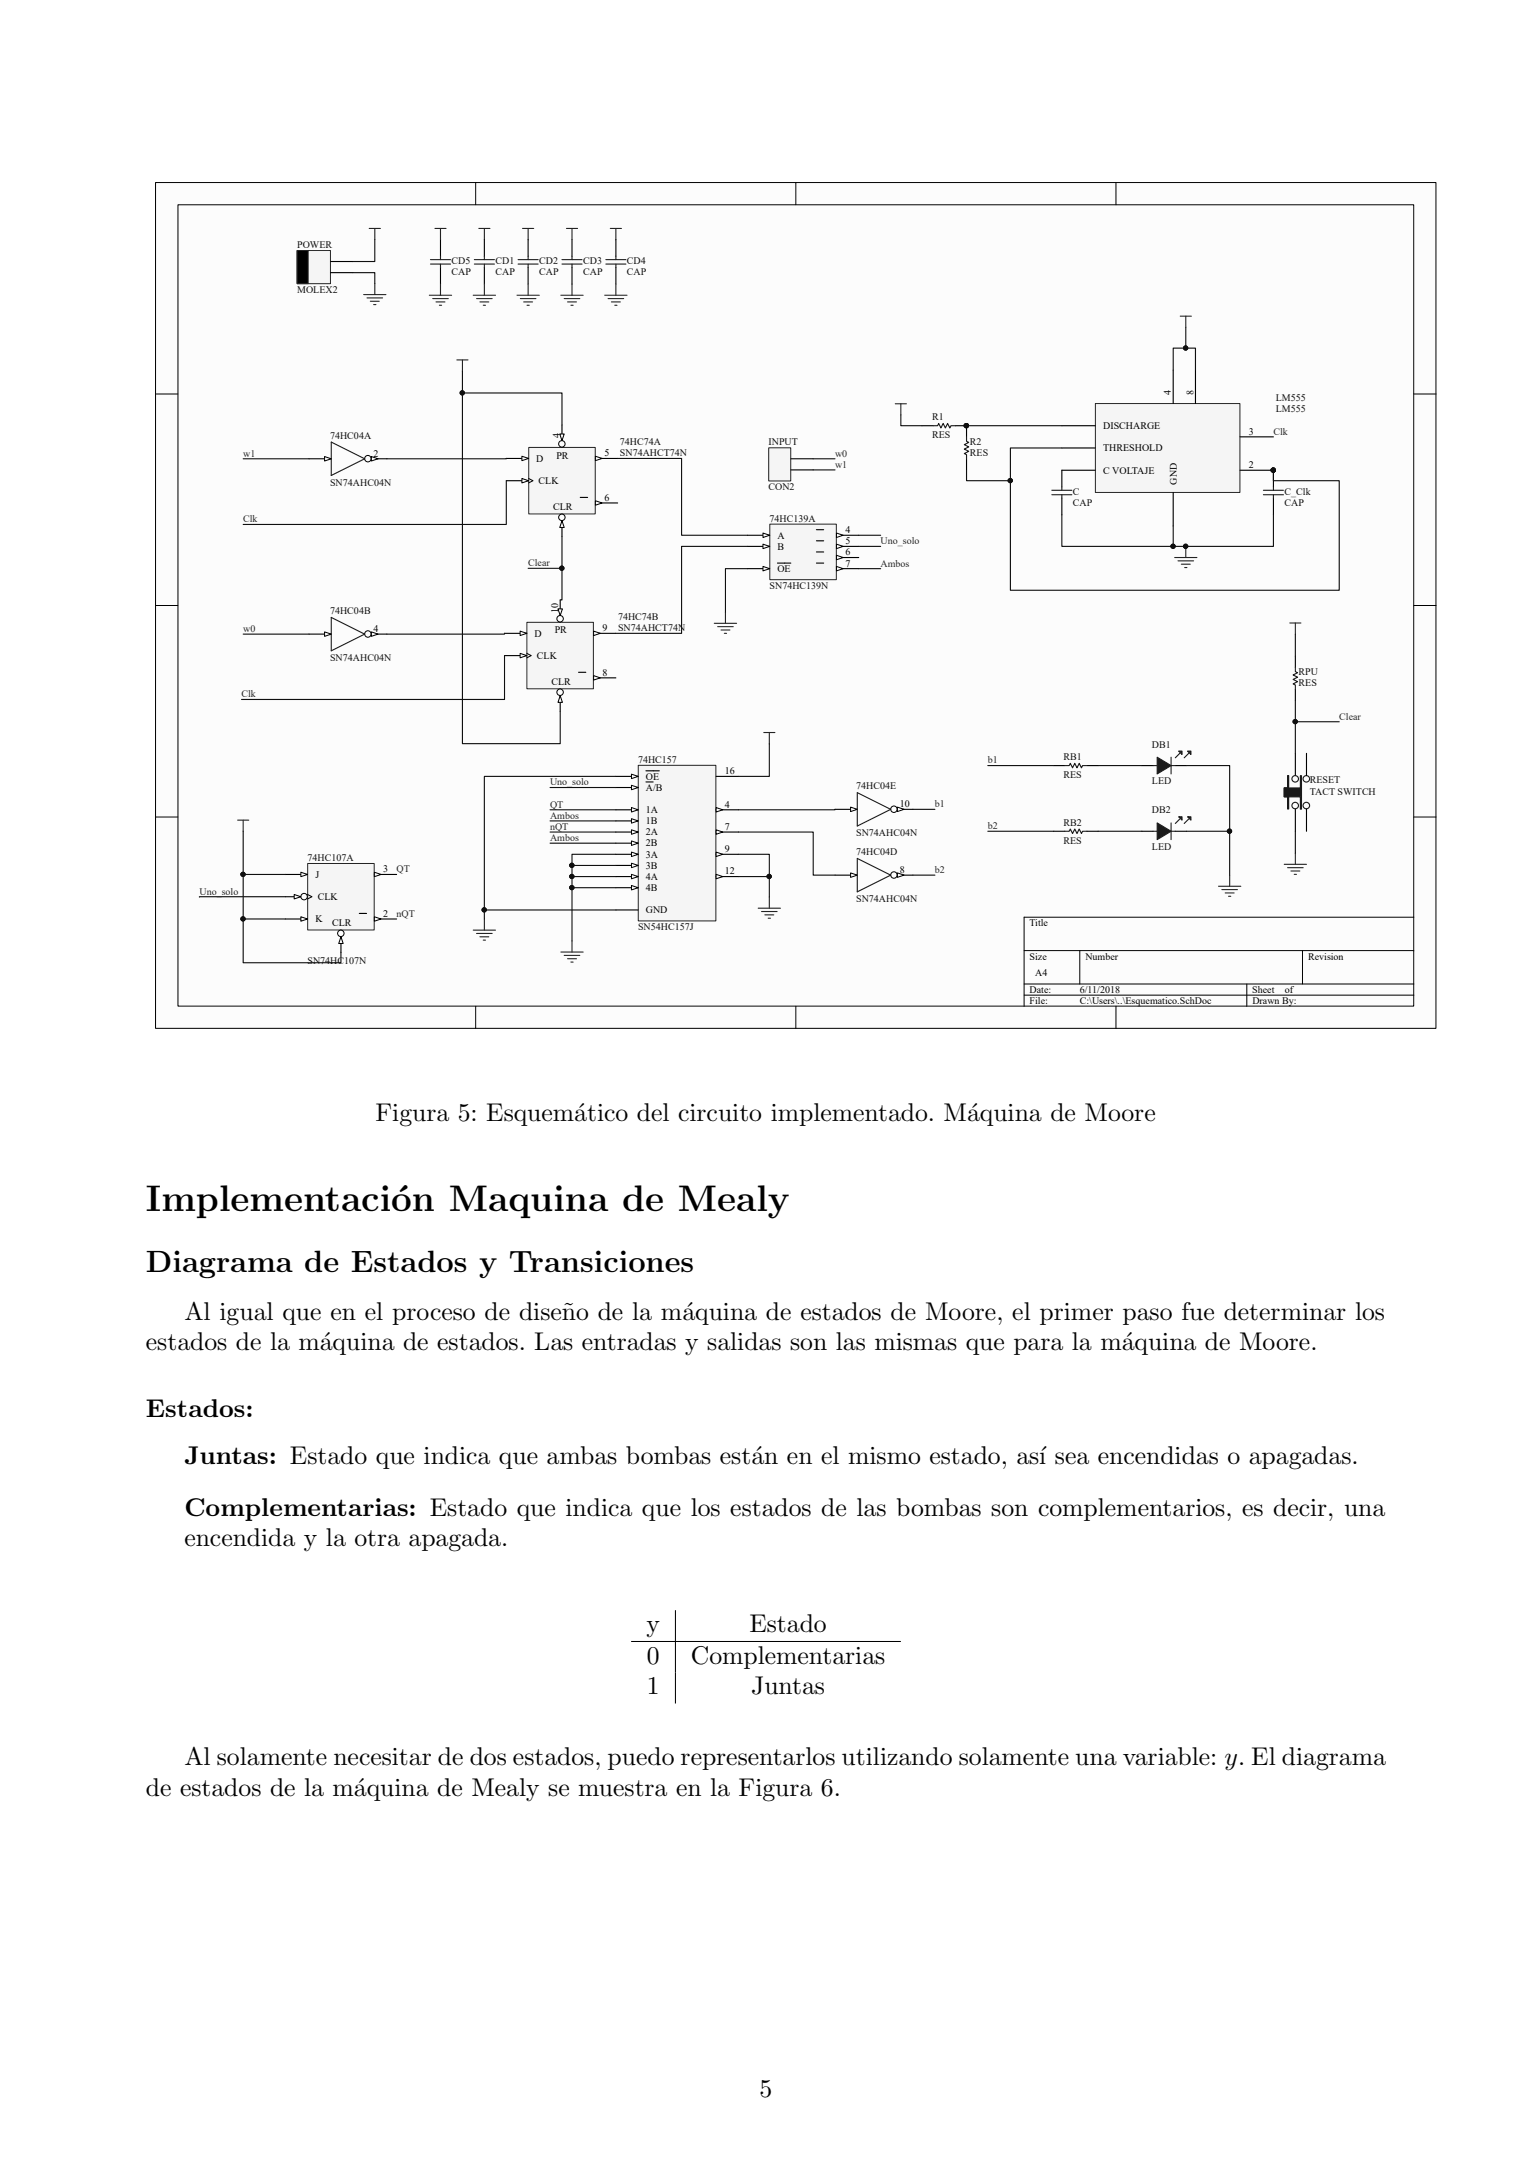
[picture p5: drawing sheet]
<svg xmlns="http://www.w3.org/2000/svg" width="210mm" height="297mm" viewBox="0 0 210 297" stroke-linecap="round" stroke-linejoin="round" font-family="sans-serif">
<path d="M21.3 25.1h175.5v115.9h-175.5z" fill="#fcfcfc"/>
<path d="M21.3 25h175.5v116h-175.5z" fill="none" stroke="#000" stroke-width=".14"/>
<path d="M24.4 28.1h169.4v109.9h-169.4z" fill="#fcfcfc"/>
<g fill="none" stroke="#000" stroke-width=".14">
<path d="M24.4 28.1h169.4v109.9h-169.4zM65.2 25v3.1M109.1 25v3.1M153 25v3.1M21.3 54h3.1M193.8 54h3.1M21.3 83h3.1M193.8 83h3.1M21.3 112h3.1M193.8 112h3.1M65.2 138v3M109.1 138v3"/>
<path d="M140.4 130.3h53.4M140.4 134.9h53.4M140.4 136.5h53.4M148 130.3v4.6M153 138v3M170.9 134.9v3.1M178.5 130.3v4.6M193.8 125.8h-53.4v12.2"/>
</g>
<path d="M40.8 34.4h4.5v4.5h-4.5z" fill="#f5f5f5"/>
<path d="M40.7 34.4h4.6v4.5h-4.6zM40.7 34.4h1.6v4.5h-1.6z" fill="none" stroke="#262626" stroke-width=".14"/>
<path d="M45.3 37.4h3.1M45.3 35.9h3.1" fill="none" stroke="#000" stroke-width=".15"/>
<path d="M40.8 34.4h1.5v4.5h-1.5z" fill="#000"/>
<path d="M50.6 31.3h1.5M51.4 31.3v1.6M51.4 38.9v1.5M49.8 40.4h3.1M50.3 40.8h2.1M50.8 41.3h1.2M51.2 41.8h.3" fill="none" stroke="#262626" stroke-width=".15"/>
<path d="M105.4 61.4h3v4.5h-3z" fill="#f5f5f5"/>
<path d="M105.4 61.4h3v4.5h-3z" fill="none" stroke="#262626" stroke-width=".14"/>
<path d="M108.4 64.4h3.1M108.4 62.9h3.1" fill="none" stroke="#000" stroke-width=".15"/>
<path d="M150.2 55.4h19.8v12.1h-19.8z" fill="#f5f5f5"/>
<path d="M150.1 55.3h19.9v12.2h-19.9z" fill="none" stroke="#262626" stroke-width=".14"/>
<g fill="none" stroke="#000" stroke-width=".15">
<path d="M126.4 58.4h1.5M131 58.4h1.5v1.5M145.6 58.4h4.5M160.8 50.7v4.6M163.9 50.7v4.6M170 59.9h4.6M132.5 63v1.5M145.6 61.4h4.5M145.6 68.3v2.3M150.1 64.5h-4.5v2.3M160.8 67.5v4.6M170 64.5h4.6v2.3"/>
<path d="M174.6 68.3v2.3"/>
</g>
<g fill="#0e0e0e" stroke="#0e0e0e" stroke-width=".14">
<circle cx="174.5" cy="64.5" r=".29"/>
<circle cx="132.5" cy="58.4" r=".29"/>
<circle cx="162.5" cy="74.9" r=".29"/>
</g>
<path d="M127.9 58.4h.6l.2-.3 .3 .6 .3-.6 .3 .6 .3-.6 .3 .6 .2-.3h.6M132.5 59.9v.6l.3 .2-.6 .3 .6 .3-.6 .3 .6 .3-.6 .3 .3 .1v.7M144.2 67.8h2.7M144.2 67.2h2.7M145.6 66.8v.4M145.6 67.8v.5M173.2 67.8h2.7M173.2 67.2h2.7M174.6 66.8v.4M174.6 67.8v.5" fill="none" stroke="#1c1c1c" stroke-width=".15"/>
<path d="M122.7 55.4h1.5M123.5 55.4v1.5M161.8 43.4h1.5M162.5 43.4v1.5M161 76.4h3.1M161.5 76.9h2.1M161.9 77.4h1.3M162.4 77.8h.3M162.5 74.9v1.5" fill="none" stroke="#262626" stroke-width=".15"/>
<path d="M72.5 61.4h9.1v9.1h-9.1z" fill="#f5f5f5"/>
<path d="M72.5 61.4h9.1v9.1h-9.1z" fill="none" stroke="#262626" stroke-width=".14"/>
<path d="M77 58.3v3" fill="none" stroke="#000" stroke-width=".15"/>
<circle cx="77" cy="60.9" r=".44" fill="#fcfcfc" stroke="#000" stroke-width=".14"/>
<path d="M76.7 59.5h.6l-.3 .9z" fill="#fcfcfc"/>
<path d="M76.7 59.5h.6l-.3 .9zM72.5 65.6l.6 .3-.6 .3" fill="none" stroke="#000" stroke-width=".14"/>
<path d="M69.4 65.9h3.1" fill="none" stroke="#000" stroke-width=".15"/>
<path d="M71.5 65.6l1 .3-1 .3z" fill="#fcfcfc"/>
<path d="M71.5 65.6l1 .3-1 .3z" fill="none" stroke="#000" stroke-width=".14"/>
<path d="M69.4 62.9h3.1" fill="none" stroke="#000" stroke-width=".15"/>
<path d="M71.5 62.6l1 .3-1 .3z" fill="#fcfcfc"/>
<path d="M71.5 62.6l1 .3-1 .3z" fill="none" stroke="#000" stroke-width=".14"/>
<path d="M77 70.5v3" fill="none" stroke="#000" stroke-width=".15"/>
<circle cx="77" cy="70.9" r=".44" fill="#fcfcfc" stroke="#000" stroke-width=".14"/>
<path d="M77 71.4l.3 .9h-.6z" fill="#fcfcfc"/>
<path d="M77 71.4l.3 .9h-.6z" fill="none" stroke="#000" stroke-width=".14"/>
<path d="M81.6 62.9h3.1" fill="none" stroke="#000" stroke-width=".15"/>
<path d="M81.6 62.6l.9 .3-.9 .3z" fill="#fcfcfc"/>
<path d="M81.6 62.6l.9 .3-.9 .3z" fill="none" stroke="#000" stroke-width=".14"/>
<path d="M81.6 69h3.1" fill="none" stroke="#000" stroke-width=".15"/>
<path d="M81.6 68.7l.9 .3-.9 .3z" fill="#fcfcfc"/>
<path d="M81.6 68.7l.9 .3-.9 .3z" fill="none" stroke="#000" stroke-width=".14"/>
<path d="M79.5 68.2h1" fill="none" stroke="#000" stroke-width=".15"/>
<path d="M72.2 85.4h9.1v9h-9.1z" fill="#f5f5f5"/>
<path d="M72.2 85.3h9.1v9.1h-9.1z" fill="none" stroke="#262626" stroke-width=".14"/>
<path d="M76.8 82.3v3" fill="none" stroke="#000" stroke-width=".15"/>
<circle cx="76.8" cy="84.8" r=".44" fill="#fcfcfc" stroke="#000" stroke-width=".14"/>
<path d="M76.5 83.5h.6l-.3 .9z" fill="#fcfcfc"/>
<path d="M72.2 89.6l.6 .3-.6 .3M76.5 83.5h.6l-.3 .9z" fill="none" stroke="#000" stroke-width=".14"/>
<path d="M69.2 89.9h3" fill="none" stroke="#000" stroke-width=".15"/>
<path d="M71.3 89.6l.9 .3-.9 .3z" fill="#fcfcfc"/>
<path d="M71.3 89.6l.9 .3-.9 .3z" fill="none" stroke="#000" stroke-width=".14"/>
<path d="M69.2 86.8h3" fill="none" stroke="#000" stroke-width=".15"/>
<path d="M71.3 86.5l.9 .3-.9 .3z" fill="#fcfcfc"/>
<path d="M71.3 86.5l.9 .3-.9 .3z" fill="none" stroke="#000" stroke-width=".14"/>
<path d="M76.8 94.5v3" fill="none" stroke="#000" stroke-width=".15"/>
<circle cx="76.8" cy="94.9" r=".44" fill="#fcfcfc" stroke="#000" stroke-width=".14"/>
<path d="M76.8 95.4l.3 .9h-.6z" fill="#fcfcfc"/>
<path d="M76.8 95.4l.3 .9h-.6z" fill="none" stroke="#000" stroke-width=".14"/>
<path d="M81.4 86.8h3" fill="none" stroke="#000" stroke-width=".15"/>
<path d="M81.4 86.5l.9 .3-.9 .3z" fill="#fcfcfc"/>
<path d="M81.4 86.5l.9 .3-.9 .3z" fill="none" stroke="#000" stroke-width=".14"/>
<path d="M81.4 92.9h3" fill="none" stroke="#000" stroke-width=".15"/>
<path d="M81.4 92.6l.9 .3-.9 .4z" fill="#fcfcfc"/>
<path d="M81.4 92.6l.9 .3-.9 .4z" fill="none" stroke="#000" stroke-width=".14"/>
<path d="M79.3 92.2h1" fill="none" stroke="#000" stroke-width=".15"/>
<path d="M105.5 71.9h9.1v7.6h-9.1z" fill="#f5f5f5"/>
<path d="M105.5 71.9h9.1v7.6h-9.1z" fill="none" stroke="#262626" stroke-width=".14"/>
<path d="M102.4 73.4h3.1" fill="none" stroke="#000" stroke-width=".15"/>
<path d="M104.6 73.1l.9 .3-.9 .3z" fill="#fcfcfc"/>
<path d="M104.6 73.1l.9 .3-.9 .3z" fill="none" stroke="#000" stroke-width=".14"/>
<path d="M102.4 74.9h3.1" fill="none" stroke="#000" stroke-width=".15"/>
<path d="M104.6 74.6l.9 .3-.9 .3z" fill="#fcfcfc"/>
<path d="M104.6 74.6l.9 .3-.9 .3z" fill="none" stroke="#000" stroke-width=".14"/>
<path d="M102.4 78h3.1" fill="none" stroke="#000" stroke-width=".15"/>
<path d="M104.6 77.7l.9 .3-.9 .3z" fill="#fcfcfc"/>
<path d="M104.6 77.7l.9 .3-.9 .3z" fill="none" stroke="#000" stroke-width=".14"/>
<path d="M106.6 77.2h1.8M114.7 73.4h3" fill="none" stroke="#000" stroke-width=".15"/>
<path d="M114.7 73.1l.9 .3-.9 .3z" fill="#fcfcfc"/>
<path d="M114.7 73.1l.9 .3-.9 .3z" fill="none" stroke="#000" stroke-width=".14"/>
<path d="M111.9 72.6h1M114.7 74.9h3" fill="none" stroke="#000" stroke-width=".15"/>
<path d="M114.7 74.6l.9 .3-.9 .3z" fill="#fcfcfc"/>
<path d="M114.7 74.6l.9 .3-.9 .3z" fill="none" stroke="#000" stroke-width=".14"/>
<path d="M111.9 74.2h1M114.7 76.4h3" fill="none" stroke="#000" stroke-width=".15"/>
<path d="M114.7 76.1l.9 .3-.9 .4z" fill="#fcfcfc"/>
<path d="M114.7 76.1l.9 .3-.9 .4z" fill="none" stroke="#000" stroke-width=".14"/>
<path d="M111.9 75.7h1M114.7 78h3" fill="none" stroke="#000" stroke-width=".15"/>
<path d="M114.7 77.7l.9 .3-.9 .3z" fill="#fcfcfc"/>
<path d="M114.7 77.7l.9 .3-.9 .3z" fill="none" stroke="#000" stroke-width=".14"/>
<path d="M111.9 77.2h1" fill="none" stroke="#000" stroke-width=".15"/>
<path d="M87.5 105h10.6v21.3h-10.6z" fill="#f5f5f5"/>
<path d="M87.5 104.9h10.6v21.4h-10.6z" fill="none" stroke="#262626" stroke-width=".14"/>
<path d="M84.4 108h3.1" fill="none" stroke="#000" stroke-width=".15"/>
<path d="M86.6 107.7l.9 .3-.9 .3z" fill="#fcfcfc"/>
<path d="M86.6 107.7l.9 .3-.9 .3z" fill="none" stroke="#000" stroke-width=".14"/>
<path d="M84.4 111h3.1M88.5 107.2h1" fill="none" stroke="#000" stroke-width=".15"/>
<path d="M86.6 110.7l.9 .3-.9 .3z" fill="#fcfcfc"/>
<path d="M86.6 110.7l.9 .3-.9 .3z" fill="none" stroke="#000" stroke-width=".14"/>
<path d="M84.4 112.6h3.1" fill="none" stroke="#000" stroke-width=".15"/>
<path d="M86.6 112.3l.9 .3-.9 .3z" fill="#fcfcfc"/>
<path d="M86.6 112.3l.9 .3-.9 .3z" fill="none" stroke="#000" stroke-width=".14"/>
<path d="M98.2 111h3" fill="none" stroke="#000" stroke-width=".15"/>
<path d="M98.2 110.7l.9 .3-.9 .3z" fill="#fcfcfc"/>
<path d="M98.2 110.7l.9 .3-.9 .3z" fill="none" stroke="#000" stroke-width=".14"/>
<path d="M84.4 114.1h3.1" fill="none" stroke="#000" stroke-width=".15"/>
<path d="M86.6 113.8l.9 .3-.9 .3z" fill="#fcfcfc"/>
<path d="M86.6 113.8l.9 .3-.9 .3z" fill="none" stroke="#000" stroke-width=".14"/>
<path d="M84.4 115.6h3.1" fill="none" stroke="#000" stroke-width=".15"/>
<path d="M86.6 115.3l.9 .3-.9 .3z" fill="#fcfcfc"/>
<path d="M86.6 115.3l.9 .3-.9 .3z" fill="none" stroke="#000" stroke-width=".14"/>
<path d="M98.2 114.1h3" fill="none" stroke="#000" stroke-width=".15"/>
<path d="M98.2 113.8l.9 .3-.9 .3z" fill="#fcfcfc"/>
<path d="M98.2 113.8l.9 .3-.9 .3z" fill="none" stroke="#000" stroke-width=".14"/>
<path d="M98.2 117.1h3M84.4 124.8h3.1" fill="none" stroke="#000" stroke-width=".15"/>
<path d="M98.2 116.8l.9 .3-.9 .3z" fill="#fcfcfc"/>
<path d="M98.2 116.8l.9 .3-.9 .3z" fill="none" stroke="#000" stroke-width=".14"/>
<path d="M84.4 118.7h3.1" fill="none" stroke="#000" stroke-width=".15"/>
<path d="M86.6 118.4l.9 .3-.9 .3z" fill="#fcfcfc"/>
<path d="M86.6 118.4l.9 .3-.9 .3z" fill="none" stroke="#000" stroke-width=".14"/>
<path d="M84.4 117.1h3.1" fill="none" stroke="#000" stroke-width=".15"/>
<path d="M86.6 116.8l.9 .3-.9 .3z" fill="#fcfcfc"/>
<path d="M86.6 116.8l.9 .3-.9 .3z" fill="none" stroke="#000" stroke-width=".14"/>
<path d="M98.2 120.2h3" fill="none" stroke="#000" stroke-width=".15"/>
<path d="M98.2 119.9l.9 .3-.9 .3z" fill="#fcfcfc"/>
<path d="M98.2 119.9l.9 .3-.9 .3z" fill="none" stroke="#000" stroke-width=".14"/>
<path d="M84.4 121.7h3.1" fill="none" stroke="#000" stroke-width=".15"/>
<path d="M86.6 121.4l.9 .3-.9 .3z" fill="#fcfcfc"/>
<path d="M86.6 121.4l.9 .3-.9 .3z" fill="none" stroke="#000" stroke-width=".14"/>
<path d="M84.4 120.2h3.1" fill="none" stroke="#000" stroke-width=".15"/>
<path d="M86.6 119.9l.9 .3-.9 .3z" fill="#fcfcfc"/>
<path d="M86.6 119.9l.9 .3-.9 .3z" fill="none" stroke="#000" stroke-width=".14"/>
<path d="M84.4 106.5h3.1" fill="none" stroke="#000" stroke-width=".15"/>
<path d="M86.6 106.2l.9 .3-.9 .3z" fill="#fcfcfc"/>
<path d="M86.6 106.2l.9 .3-.9 .3z" fill="none" stroke="#000" stroke-width=".14"/>
<path d="M88.5 105.7h1.9M98.2 106.5h3" fill="none" stroke="#000" stroke-width=".15"/>
<path d="M42.2 118.4h9.1v9.1h-9.1z" fill="#f5f5f5"/>
<path d="M42.2 118.4h9.1v9.1h-9.1z" fill="none" stroke="#262626" stroke-width=".14"/>
<path d="M39.1 119.9h3.1" fill="none" stroke="#000" stroke-width=".15"/>
<path d="M41.2 119.6l1 .3-1 .3z" fill="#fcfcfc"/>
<path d="M41.2 119.6l1 .3-1 .3zM42.2 122.7l.6 .3-.6 .3" fill="none" stroke="#000" stroke-width=".14"/>
<path d="M39.1 123h3.1" fill="none" stroke="#000" stroke-width=".15"/>
<circle cx="41.7" cy="122.9" r=".44" fill="#fcfcfc" stroke="#000" stroke-width=".14"/>
<path d="M40.3 122.7l.9 .3-.9 .3z" fill="#fcfcfc"/>
<path d="M40.3 122.7l.9 .3-.9 .3z" fill="none" stroke="#000" stroke-width=".14"/>
<path d="M39.1 126h3.1" fill="none" stroke="#000" stroke-width=".15"/>
<path d="M41.2 125.7l1 .3-1 .3z" fill="#fcfcfc"/>
<path d="M41.2 125.7l1 .3-1 .3z" fill="none" stroke="#000" stroke-width=".14"/>
<path d="M46.7 127.5v3.1" fill="none" stroke="#000" stroke-width=".15"/>
<circle cx="46.7" cy="128" r=".44" fill="#fcfcfc" stroke="#000" stroke-width=".14"/>
<path d="M46.7 128.5l.3 .9h-.6z" fill="#fcfcfc"/>
<path d="M46.7 128.5l.3 .9h-.6z" fill="none" stroke="#000" stroke-width=".14"/>
<path d="M51.3 119.9h3.1" fill="none" stroke="#000" stroke-width=".15"/>
<path d="M51.3 119.6l.9 .3-.9 .3z" fill="#fcfcfc"/>
<path d="M51.3 119.6l.9 .3-.9 .3z" fill="none" stroke="#000" stroke-width=".14"/>
<path d="M51.3 126h3.1" fill="none" stroke="#000" stroke-width=".15"/>
<path d="M51.3 125.7l.9 .3-.9 .3z" fill="#fcfcfc"/>
<path d="M51.3 125.7l.9 .3-.9 .3z" fill="none" stroke="#000" stroke-width=".14"/>
<path d="M144.4 105h1.6M144.4 114h1.6M149 105h1.5M149 114h1.5M156.5 105h1.6M161.1 105h1.5M49.3 125.2h.9" fill="none" stroke="#000" stroke-width=".15"/>
<path d="M32.6 112.5h1.5M33.3 112.5v1.5M104.7 100.4h1.5M105.5 100.4v1.6M64.9 127.5h3M65.3 128h2.2M65.8 128.5h1.2M66.2 128.9h.3M66.4 126v1.5" fill="none" stroke="#262626" stroke-width=".15"/>
<path d="M146 105h.6l.1-.3 .3 .6 .3-.6 .3 .6 .3-.6 .3 .6 .2-.3h.6M146 114h.6l.1-.3 .3 .6 .3-.6 .3 .6 .3-.6 .3 .6 .2-.3h.6M160.5 103.8v2.3" fill="none" stroke="#1c1c1c" stroke-width=".15"/>
<path d="M158.6 103.8l1.9 1.2-1.9 1.1z" fill="#1c1c1c"/>
<path d="M158.1 105h.5M158.6 103.8l1.9 1.2-1.9 1.1zM160.5 105h.6M161.7 103.3l-.6 .6M162.9 103.3l-.6 .6" fill="none" stroke="#1c1c1c" stroke-width=".15"/>
<path d="M162.8 103h.4v.5z" fill="#1c1c1c"/>
<path d="M162.8 103h.4v.5z" fill="none" stroke="#1c1c1c" stroke-width=".15"/>
<path d="M161.6 103h.4v.5z" fill="#1c1c1c"/>
<path d="M160.5 112.8v2.3M161.6 103h.4v.5z" fill="none" stroke="#1c1c1c" stroke-width=".15"/>
<path d="M156.5 114h1.6M161.1 114h1.5" fill="none" stroke="#000" stroke-width=".15"/>
<path d="M158.6 112.8l1.9 1.2-1.9 1.1z" fill="#1c1c1c"/>
<path d="M158.1 114h.5M158.6 112.8l1.9 1.2-1.9 1.1zM160.5 114h.6M161.7 112.3l-.6 .6M162.9 112.3l-.6 .6" fill="none" stroke="#1c1c1c" stroke-width=".15"/>
<path d="M162.8 112h.4v.5z" fill="#1c1c1c"/>
<path d="M162.8 112h.4v.5z" fill="none" stroke="#1c1c1c" stroke-width=".15"/>
<path d="M161.6 112h.4v.5z" fill="#1c1c1c"/>
<g fill="none" stroke="#1c1c1c" stroke-width=".15">
<path d="M59 36.2h2.8M59 35.6h2.8M60.4 35.1v.5M60.4 36.2v.5M65 36.2h2.8M65 35.6h2.8M66.4 35.1v.5M66.4 36.2v.5M71 36.2h2.8M71 35.6h2.8M72.4 35.1v.5M72.4 36.2v.5"/>
<path d="M77 36.2h2.8M77 35.6h2.8M78.4 35.1v.5M78.4 36.2v.5M83 36.2h2.8M83 35.6h2.8M84.4 35.1v.5M84.4 36.2v.5M177.6 91.5v.6l.3 .1-.6 .4 .6 .3-.6 .3 .6 .3-.6 .3 .3 .1v.6M161.6 112h.4v.5z"/>
</g>
<g fill="none" stroke="#262626" stroke-width=".15">
<path d="M59.6 31.3h1.5M60.4 31.3v1.6M60.4 39v1.5M65.6 31.3h1.6M66.4 31.3v1.6M66.4 39v1.5M71.6 31.3h1.6M72.4 31.3v1.6M72.4 39v1.5M77.6 31.3h1.6M78.4 31.3v1.6M78.4 39v1.5"/>
<path d="M83.7 31.3h1.5M84.4 31.3v1.6M84.4 39v1.5M58.9 40.5h3M59.3 40.9h2.1M59.8 41.4h1.2M60.2 41.9h.3M62.6 49.4h1.6M63.4 49.4v1.5M64.9 40.5h3M65.3 40.9h2.2M65.8 41.4h1.2"/>
<path d="M66.2 41.9h.3M70.9 40.5h3M71.3 40.9h2.2M71.8 41.4h1.2M72.2 41.9h.3M76.9 40.5h3M77.3 40.9h2.2M77.8 41.4h1.2M78.3 41.9h.3M82.9 40.5h3M83.4 40.9h2.1M83.8 41.4h1.2"/>
<path d="M84.3 41.9h.3M97.9 85.5h3.1M98.4 85.9h2.1M98.8 86.4h1.3M99.3 86.8h.3M99.4 83.9v1.6M176.8 85.4h1.5M177.6 85.4v1.5M168.6 120v1.5M76.9 130.5h3M77.3 131h2.2M77.8 131.5h1.2"/>
<path d="M78.3 131.9h.3M78.4 129v1.5M103.9 124.5h3.1M104.4 125h2.1M104.8 125.4h1.3M105.3 125.9h.3M105.5 123v1.5M167 121.5h3.1M167.5 122h2.1M167.9 122.4h1.3M168.4 122.9h.3"/>
</g>
<g fill="none" stroke="#000" stroke-width=".15">
<path d="M60.4 32.9v2.2M60.4 36.7v2.3M66.4 32.9v2.2M66.4 36.7v2.3M72.4 32.9v2.2M72.4 36.7v2.3M78.4 32.9v2.2M78.4 36.7v2.3M84.4 32.9v2.2M84.4 36.7v2.3M177.6 90v1.5M177.6 94.5v1.6"/>
<path d="M177.6 103.3v3.1M177.6 110.9v3.1"/>
</g>
<path d="M176.5 106.4h.1v4.5h-.1v-1.6h-.5v-1.3h.5z" fill-rule="evenodd" fill="#1c1c1c"/>
<g fill="none" stroke="#1c1c1c" stroke-width=".15">
<path d="M176.5 106.4h.1v4.5h-.1v-1.6h-.5v-1.3h.5z"/>
<circle cx="177.5" cy="110.5" r=".45"/>
<circle cx="177.5" cy="106.8" r=".45"/>
<circle cx="179.1" cy="110.5" r=".45"/>
<circle cx="179.1" cy="106.8" r=".45"/>
</g>
<path d="M176 108h2.2v-1.6h.2v4.5h-.2v-1.6h-2.2z" fill-rule="evenodd" fill="#1c1c1c"/>
<path d="M176 108h2.2v-1.6h.2v4.5h-.2v-1.6h-2.2z" fill="none" stroke="#1c1c1c" stroke-width=".15"/>
<path d="M42.4 62.9h3M179.1 103.3v3.1M179.1 110.9v3.1" fill="none" stroke="#000" stroke-width=".15"/>
<path d="M176 118.5h3.1M176.5 119h2.1M177 119.4h1.2M177.4 119.9h.3M177.6 117v1.5" fill="none" stroke="#262626" stroke-width=".15"/>
<path d="M44.5 62.6l.9 .3-.9 .3z" fill="#fcfcfc"/>
<path d="M44.5 62.6l.9 .3-.9 .3z" fill="none" stroke="#000" stroke-width=".14"/>
<path d="M50 62.9h3" fill="none" stroke="#000" stroke-width=".15"/>
<circle cx="50.4" cy="62.9" r=".44" fill="#fcfcfc" stroke="#000" stroke-width=".14"/>
<path d="M50.9 62.6l.9 .3-.9 .3z" fill="#fcfcfc"/>
<path d="M50.9 62.6l.9 .3-.9 .3z" fill="none" stroke="#000" stroke-width=".14"/>
<path d="M45.4 60.6l4.6 2.3-4.6 2.3z" fill="none" stroke="#1c1c1c" stroke-width=".15"/>
<path d="M42.4 86.9h3" fill="none" stroke="#000" stroke-width=".15"/>
<path d="M44.5 86.6l.9 .3-.9 .4z" fill="#fcfcfc"/>
<path d="M44.5 86.6l.9 .3-.9 .4z" fill="none" stroke="#000" stroke-width=".14"/>
<path d="M50 86.9h3" fill="none" stroke="#000" stroke-width=".15"/>
<circle cx="50.4" cy="86.9" r=".44" fill="#fcfcfc" stroke="#000" stroke-width=".14"/>
<path d="M50.9 86.6l.9 .3-.9 .4z" fill="#fcfcfc"/>
<path d="M50.9 86.6l.9 .3-.9 .4z" fill="none" stroke="#000" stroke-width=".14"/>
<path d="M45.4 84.7l4.6 2.2-4.6 2.3z" fill="none" stroke="#1c1c1c" stroke-width=".15"/>
<path d="M122.1 111h3" fill="none" stroke="#000" stroke-width=".15"/>
<circle cx="122.5" cy="111" r=".44" fill="#fcfcfc" stroke="#000" stroke-width=".14"/>
<path d="M123 110.7l.9 .3-.9 .3z" fill="#fcfcfc"/>
<path d="M123 110.7l.9 .3-.9 .3z" fill="none" stroke="#000" stroke-width=".14"/>
<path d="M114.5 111h3" fill="none" stroke="#000" stroke-width=".15"/>
<path d="M116.6 110.7l.9 .3-.9 .3z" fill="#fcfcfc"/>
<path d="M116.6 110.7l.9 .3-.9 .3z" fill="none" stroke="#000" stroke-width=".14"/>
<path d="M117.5 108.7l4.6 2.3-4.6 2.3z" fill="none" stroke="#1c1c1c" stroke-width=".15"/>
<path d="M122.1 120h3" fill="none" stroke="#000" stroke-width=".15"/>
<circle cx="122.5" cy="120" r=".44" fill="#fcfcfc" stroke="#000" stroke-width=".14"/>
<path d="M123 119.7l.9 .3-.9 .3z" fill="#fcfcfc"/>
<path d="M123 119.7l.9 .3-.9 .3z" fill="none" stroke="#000" stroke-width=".14"/>
<path d="M114.5 120h3" fill="none" stroke="#000" stroke-width=".15"/>
<path d="M116.6 119.7l.9 .3-.9 .3z" fill="#fcfcfc"/>
<path d="M116.6 119.7l.9 .3-.9 .3zM86.5 225.1h37M92.6 220.8v4.2M92.6 225.1v8.5" fill="none" stroke="#000" stroke-width=".14"/>
<path d="M117.5 117.7l4.6 2.3-4.6 2.3z" fill="none" stroke="#1c1c1c" stroke-width=".15"/>
<g fill="none" stroke="#0e0e0e" stroke-width=".15">
<path d="M48.4 37.4h3v1.5M51.4 32.9v3h-3M63.4 53.9h13.6v4.4M63.4 50.9v51.1h13.4v-4.5M123.5 56.9v1.5h2.9M132.5 58.4h13.1M160.8 50.7v-3h3.1v3M162.5 44.9v2.8M33.3 62.9h9.1M69.4 65.9v6h-36.1M69.4 62.9h-16.4M72.4 77.9h4.6"/>
<path d="M77 73.5v8.8h-.2M84.7 62.9h8.7v10.5h9M102.4 74.9h-9v11.9h-9M102.4 78h-3v5.9M111.5 64.4h3M111.5 62.9h3M117.7 74.9h3M117.7 73.4h3M117.7 78h3M145.6 61.4h-7.1v4.5h-6v-1.4M145.6 70.6v4.3h29v-4.3M160.8 72.1v2.8"/>
<path d="M174.6 64.5v1.4h9v15h-45.1v-15M33.3 86.9h9.1M69.2 89.9v6h-36.1M69.2 86.8v.1h-16.2M177.6 96.1v7.2M177.6 86.9v3.1M177.6 99h6M33.3 114v5.9M39.1 119.9h-5.8v6.1h5.8M75.4 111h9M75.4 112.6h9M75.4 114.1h9"/>
<path d="M75.4 115.6h9M75.4 108h9M78.4 118.7v1.5h6M84.4 106.5h-18v18.3M84.4 117.1h-6v1.6h6M101.2 117.1h4.3v3.1M101.2 114.1h10.3v5.9h3M105.5 102v4.5h-4.3M114.5 111h-13.3M125.1 111h3.1M125.1 120h3.1M135.4 105h9"/>
<path d="M135.4 114h9M150.5 105h6M150.5 114h6M162.6 105h6v15M162.6 114h6M177.6 114v3M33.3 126v6h13.4v-1.4M39.1 123h-11.8M78.4 120.2v1.5h6M78.4 121.7v7.3M84.4 124.8h-18v1.2M101.2 120.2h4.3v2.8"/>
</g>
<g fill="#0e0e0e" stroke="#0e0e0e" stroke-width=".14">
<circle cx="132.5" cy="58.4" r=".29"/>
<circle cx="138.5" cy="65.9" r=".29"/>
<circle cx="174.5" cy="64.5" r=".29"/>
<circle cx="162.5" cy="47.7" r=".29"/>
<circle cx="160.8" cy="74.9" r=".29"/>
<circle cx="162.5" cy="74.9" r=".29"/>
<circle cx="33.3" cy="126" r=".29"/>
<circle cx="33.3" cy="119.9" r=".29"/>
<circle cx="66.4" cy="124.8" r=".29"/>
<circle cx="168.5" cy="114" r=".29"/>
<circle cx="63.4" cy="53.9" r=".29"/>
<circle cx="78.4" cy="118.7" r=".29"/>
<circle cx="78.4" cy="120.2" r=".29"/>
<circle cx="78.4" cy="121.7" r=".29"/>
<circle cx="105.4" cy="120.2" r=".29"/>
<circle cx="77" cy="77.9" r=".29"/>
<circle cx="177.5" cy="98.9" r=".29"/>
</g>
<g font-size="5.1">
<text x="20" y="166">Implementaci´</text>
<text x="53.6" y="166">on Maquina de Mealy</text>
</g>
<text font-size="4.2" x="20" y="174.4">Diagrama de Estados y Transiciones</text>
<g font-size="3.5">
<text x="51.5" y="153.7">Figura 5: Esquem´</text>
<text x="78.7" y="153.7">atico del circuito implementado. M´</text>
<text x="132.6" y="153.7">aquina de Moore</text>
<text x="20" y="185.2">estados de la m´</text>
<text x="25.3" y="180.9">Al igual que en el proceso de dise˜</text>
<text x="43.8" y="185.2">aquina de estados. Las entradas y salidas son las mismas que para la m´</text>
<text x="77" y="180.9">no de la m´</text>
<text x="93.5" y="180.9">aquina de estados de Moore, el primer paso fue determinar los</text>
<text x="153.8" y="185.2">aquina de Moore.</text>
<text x="20" y="194.3">Estados:</text>
<text x="25.3" y="200.8">Juntas: Estado que indica que ambas bombas est´</text>
<text x="103" y="200.8">an en el mismo estado, as´ı sea encendidas o apagadas.</text>
<text x="25.3" y="207.8">Complementarias: Estado que indica que los estados de las bombas son complementarios, es decir, una</text>
<text x="25.3" y="212">encendida y la otra apagada.</text>
<text x="88.6" y="223.7">y</text>
<text x="102.7" y="223.7">Estado</text>
<text x="88.7" y="228.1">0</text>
<text x="88.7" y="232.3">1</text>
<text x="94.7" y="228.1">Complementarias</text>
<text x="103" y="232.3">Juntas</text>
<text x="25.3" y="242">Al solamente necesitar de dos estados, puedo representarlos utilizando solamente una variable: y. El diagrama</text>
<text x="20" y="246.2">de estados de la m´</text>
<text x="48.5" y="246.2">aquina de Mealy se muestra en la Figura 6.</text>
<text x="104.1" y="287.5">5</text>
</g>
<g font-size="1.4" fill="#0e0e0e">
<text x="40.7" y="34">POWER</text>
<text x="40.7" y="40.1">MOLEX2</text>
<text x="61.9" y="36.2">CD5</text>
<text x="61.9" y="37.8">CAP</text>
<text x="67.9" y="36.2">CD1</text>
<text x="67.9" y="37.8">CAP</text>
<text x="73.9" y="36.2">CD2</text>
<text x="73.9" y="37.8">CAP</text>
<text x="79.9" y="36.2">CD3</text>
<text x="79.9" y="37.8">CAP</text>
<text x="85.9" y="36.2">CD4</text>
<text x="85.9" y="37.8">CAP</text>
<text x="127.8" y="57.6">R1</text>
<text x="174.9" y="55">LM555</text>
<text x="174.9" y="56.6">LM555</text>
<text x="45.2" y="60.2">74HC04A</text>
<text x="85" y="61">74HC74A</text>
<text x="85" y="62.6">SN74AHCT74N</text>
<text x="105.3" y="61.1">INPUT</text>
<text x="127.8" y="60.1">RES</text>
<text x="133" y="61">R2</text>
<text x="133" y="62.5">RES</text>
<text x="45.2" y="66.6">SN74AHC04N</text>
<text x="105.3" y="67.2">CON2</text>
<text x="105.5" y="71.6">74HC139A</text>
<text x="147.1" y="67.9">C</text>
<text x="147.1" y="69.4">CAP</text>
<text x="176.1" y="67.9">C_Clk</text>
<text x="176.1" y="69.4">CAP</text>
<text x="105.5" y="80.7">SN74HC139N</text>
<text x="45.2" y="84.2">74HC04B</text>
<text x="84.7" y="85">74HC74B</text>
<text x="84.7" y="86.5">SN74AHCT74N</text>
<text x="45.2" y="90.6">SN74AHC04N</text>
<text x="178" y="92.5">RPU</text>
<text x="178" y="94.1">RES</text>
<text x="87.5" y="104.6">74HC157</text>
<text x="145.8" y="104.2">RB1</text>
<text x="145.8" y="106.7">RES</text>
<text x="157.9" y="102.6">DB1</text>
<text x="157.9" y="107.5">LED</text>
<text x="179.5" y="107.4">RESET</text>
<text x="117.4" y="108.2">74HC04E</text>
<text x="145.8" y="113.2">RB2</text>
<text x="157.9" y="111.5">DB2</text>
<text x="179.5" y="109">TACT SWITCH</text>
<text x="42.1" y="118.1">74HC107A</text>
<text x="117.4" y="114.7">SN74AHC04N</text>
<text x="117.4" y="117.3">74HC04D</text>
<text x="145.8" y="115.7">RES</text>
<text x="157.9" y="116.5">LED</text>
<text x="117.4" y="123.7">SN74AHC04N</text>
<text x="87.5" y="127.5">SN54HC157J</text>
<text x="42.1" y="132.1">SN74HC107N</text>
</g>
<g font-size="1.4">
<text x="151.2" y="58.8">DISCHARGE</text>
<text x="160.5" y="54.1" transform="rotate(-90 160.5 54.1)">4</text>
<text x="163.6" y="54.1" transform="rotate(-90 163.6 54.1)">8</text>
<text x="171.2" y="59.6">3</text>
<text x="51.2" y="62.6">2</text>
<text x="73.5" y="63.3">D</text>
<text x="76.3" y="62.9">PR</text>
<text x="76.7" y="60.1" transform="rotate(-90 76.7 60.1)">4</text>
<text x="82.8" y="62.6">5</text>
<text x="151.2" y="64.9">C VOLTAJE</text>
<text x="151.2" y="61.9">THRESHOLD</text>
<text x="171.2" y="64.2">2</text>
<text x="73.8" y="66.4">CLK</text>
<text x="75.8" y="69.9">CLR</text>
<text x="82.8" y="68.7">6</text>
<text x="161.3" y="66.5" transform="rotate(-90 161.3 66.5)">GND</text>
<text x="106.6" y="73.9">A</text>
<text x="106.6" y="75.4">B</text>
<text x="115.9" y="73.1">4</text>
<text x="115.9" y="74.6">5</text>
<text x="115.9" y="76.2">6</text>
<text x="115.9" y="77.7">7</text>
<text x="106.6" y="78.4">OE</text>
<text x="51.2" y="86.7">4</text>
<text x="73.3" y="87.3">D</text>
<text x="76" y="86.9">PR</text>
<text x="76.5" y="84.1" transform="rotate(-90 76.5 84.1)">10</text>
<text x="82.6" y="86.5">9</text>
<text x="73.6" y="90.4">CLK</text>
<text x="75.6" y="93.9">CLR</text>
<text x="82.6" y="92.6">8</text>
<text x="88.5" y="106.9">OE</text>
<text x="99.4" y="106.2">16</text>
<text x="88.5" y="108.4">A/B</text>
<text x="88.5" y="111.5">1A</text>
<text x="88.5" y="113">1B</text>
<text x="99.4" y="110.7">4</text>
<text x="99.4" y="113.8">7</text>
<text x="123.3" y="110.7">10</text>
<text x="52.5" y="119.6">3</text>
<text x="88.5" y="114.5">2A</text>
<text x="88.5" y="116.1">2B</text>
<text x="88.5" y="119.1">3B</text>
<text x="88.5" y="117.6">3A</text>
<text x="99.4" y="116.9">9</text>
<text x="99.4" y="119.9">12</text>
<text x="123.3" y="119.7">8</text>
<text x="43.2" y="120.4">J</text>
<text x="43.5" y="123.4">CLK</text>
<text x="52.5" y="125.7">2</text>
<text x="88.5" y="125.2">GND</text>
<text x="88.5" y="122.2">4B</text>
<text x="88.5" y="120.7">4A</text>
<text x="43.2" y="126.5">K</text>
<text x="45.5" y="126.9">CLR</text>
<text x="141.1" y="127">Title</text>
<text x="141.1" y="131.6">Size</text>
<text x="148.8" y="131.6">Number</text>
<text x="179.3" y="131.6">Revision</text>
<text x="141.1" y="136.2">Date:</text>
<text x="141.1" y="137.7">File:</text>
<text x="141.9" y="133.9">A4</text>
<text x="148" y="136.2">6/11/2018</text>
<text x="148" y="137.7">C:\Users\..\Esquematico.SchDoc</text>
<text x="171.7" y="136.2">Sheet</text>
<text x="171.7" y="137.7">Drawn By:</text>
<text x="176.1" y="136.2">of</text>
</g>
<g font-size="1.4" fill="#262626">
<text x="174.6" y="59.6">Clk</text>
<text x="33.3" y="62.6">w1</text>
<text x="114.5" y="62.6">w0</text>
<text x="114.5" y="64.1">w1</text>
<text x="33.3" y="71.6">Clk</text>
<text x="72.4" y="77.6">Clear</text>
<text x="120.7" y="74.6">Uno_solo</text>
<text x="120.7" y="77.7">Ambos</text>
<text x="33.3" y="86.7">w0</text>
<text x="33.1" y="95.6">Clk</text>
<text x="183.6" y="98.7">Clear</text>
<text x="75.4" y="107.7">Uno_solo</text>
<text x="135.4" y="104.7">b1</text>
<text x="75.4" y="110.7">QT</text>
<text x="75.4" y="112.3">Ambos</text>
<text x="75.4" y="113.8">nQT</text>
<text x="128.2" y="110.7">b1</text>
<text x="135.4" y="113.7">b2</text>
<text x="54.4" y="119.6">QT</text>
<text x="75.4" y="115.3">Ambos</text>
<text x="128.2" y="119.7">b2</text>
<text x="27.3" y="122.7">Uno_solo</text>
<text x="54.4" y="125.7">nQT</text>
</g>
</svg>
